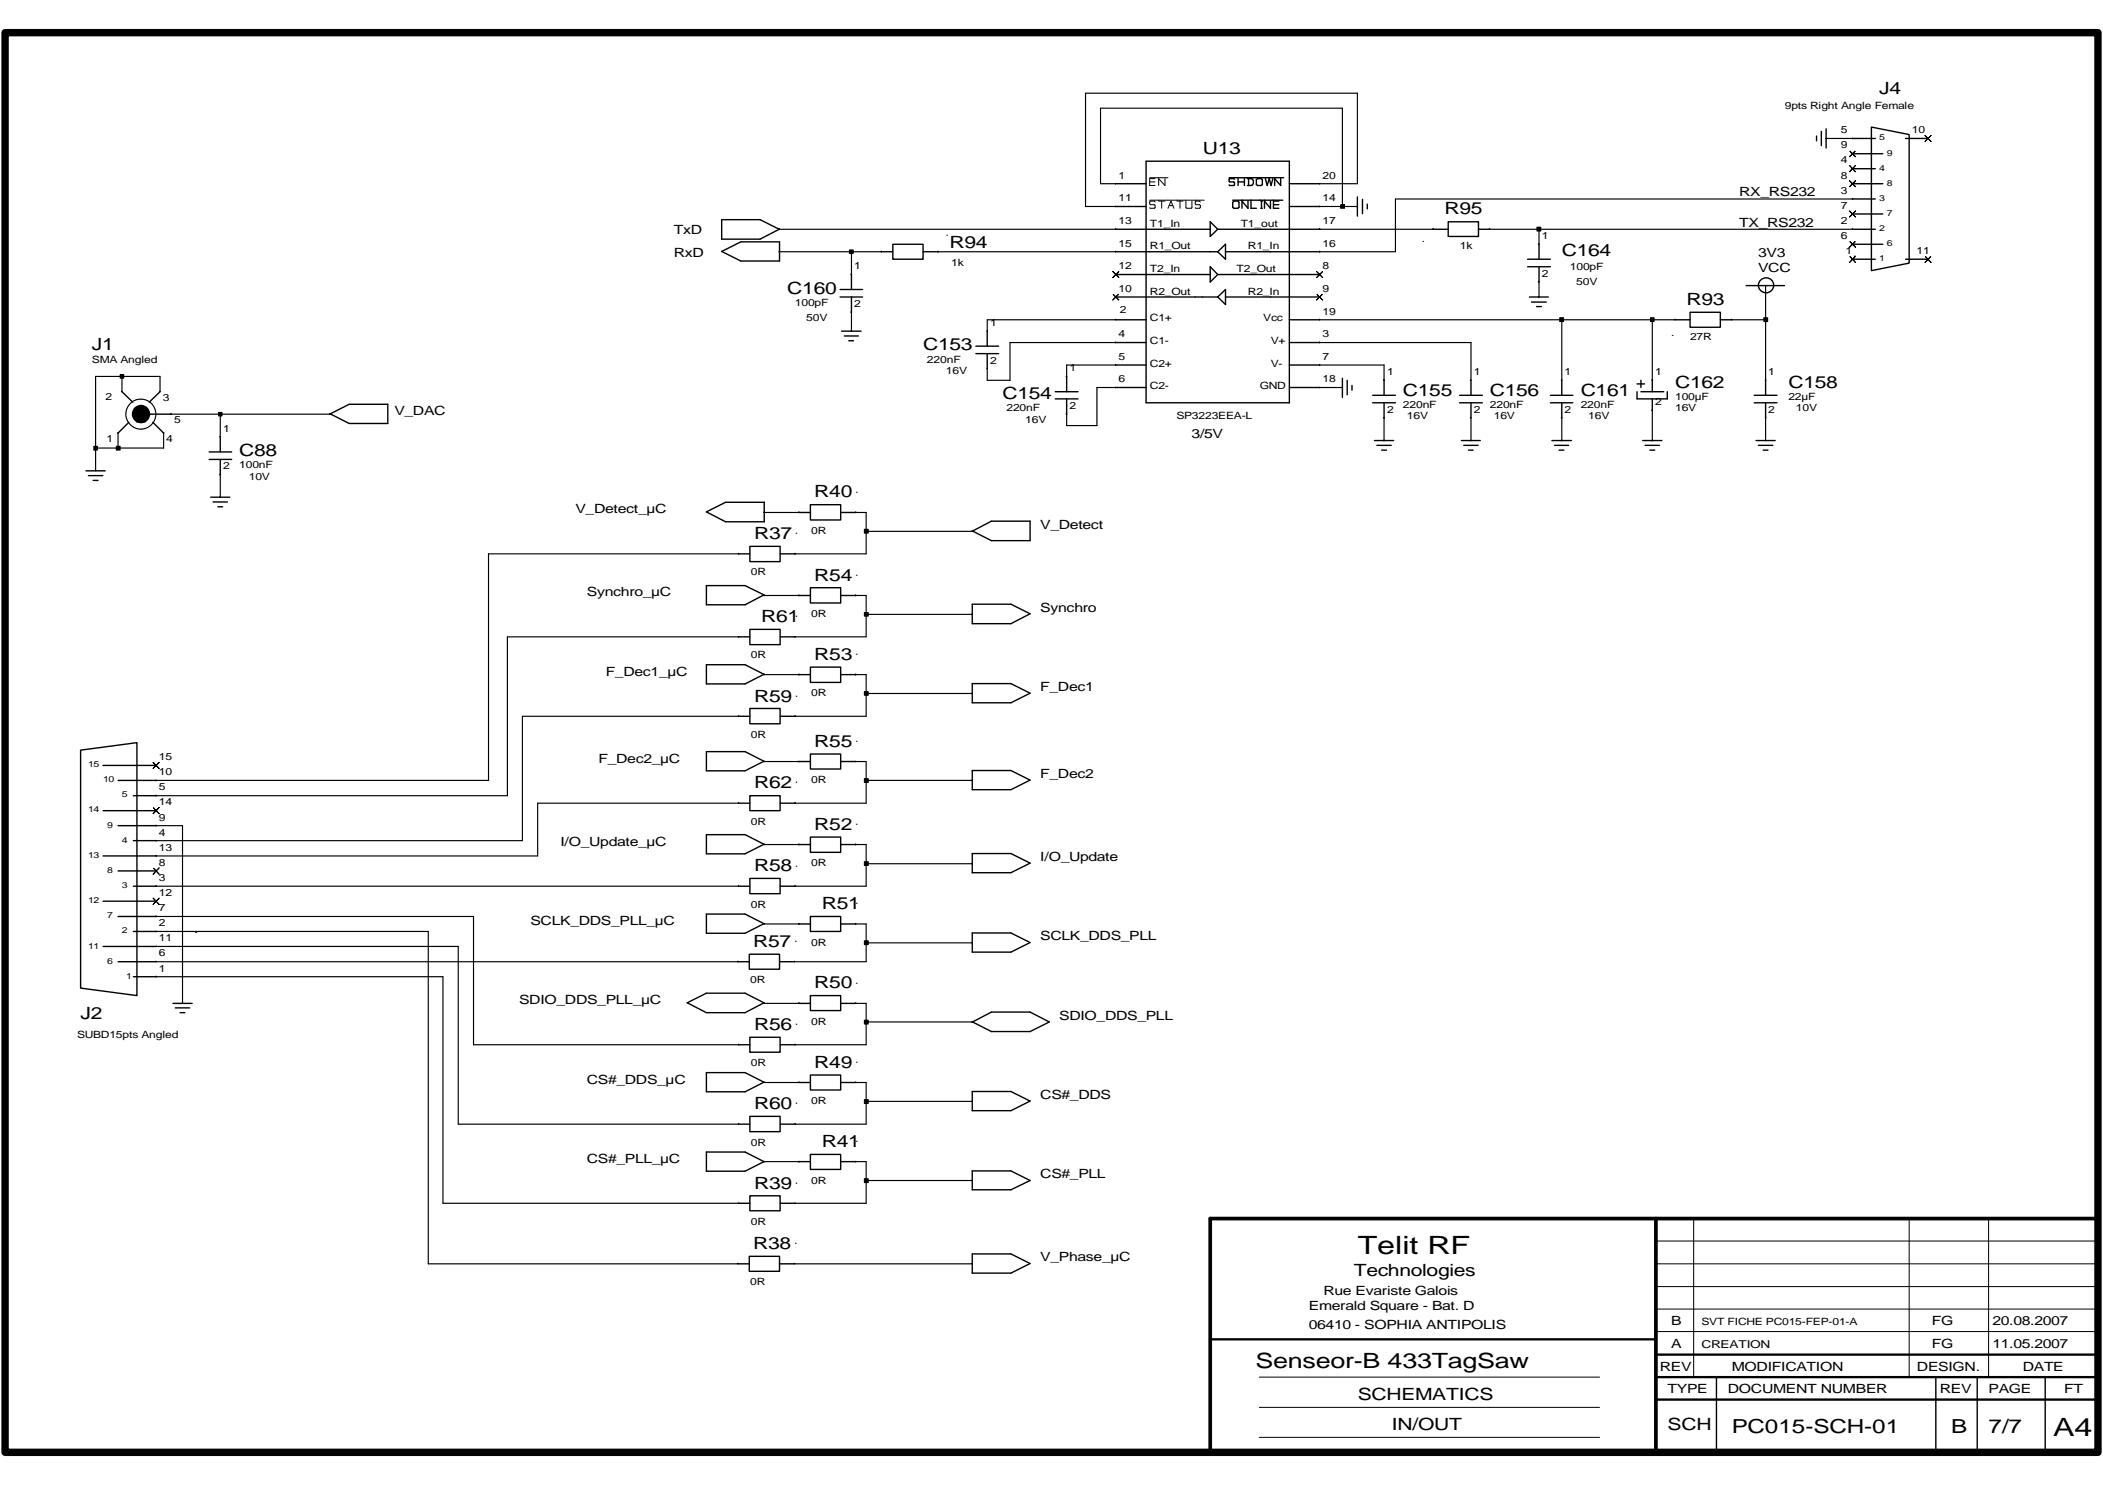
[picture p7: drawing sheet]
<svg xmlns="http://www.w3.org/2000/svg" width="297mm" height="210mm" viewBox="0 0 297 210" stroke-linecap="round" stroke-linejoin="round" font-family="sans-serif">
<g fill="none" stroke="#000" stroke-width=".16">
<path d="M257.9 19.6h3.8M110.1 32.4h47.5M110.1 35.6h14.4M120.3 35.6v3.2M132.5 35.6h25.1M157.6 26h-2.2v-10.7h34.2v13.9M186.4 26h5.3v-12.8h-38.4v16h4.3M186.4 29.2h5.3M186.4 32.4h16M210.4 32.4h51.3M217.4 32.4v2.1M217.4 39.8v2.2"/>
<path d="M261.7 28.1h-64.6v7.5h-10.7M17.2 53.2v2.1M22.6 55.3v-2.1h-9.1v13.3M24.2 58.5h22.4M31.1 58.5v3.2M120.3 44.1v2.7M157.6 54.7h-2.7v5.4h-4.2v-1.6M157.6 48.4h-14.9v5.3h-3.3v-1.6M157.6 51.6h-6.9v1.6M157.6 45.2h-18.2v1.6M186.4 54.7h3.2M186.4 51.6h9.1v2.1"/>
<path d="M186.4 48.4h21.4v5.3M186.4 45.2h50.2M195.5 59v3.2M207.8 59v3.2M220.6 45.2v8.5M220.6 59v3.2M233.4 45.2v8.5M233.4 58v4.2M244.6 45.2h4.8M249.4 40.3v13.4M249.4 59v3.2M16.7 61.2v2.1"/>
<path d="M23.1 61.2v2.1h-9.6M31.1 67.1v3.1M104.3 78.2h-35.3v32h-46.9M107.9 72.4h5M120.9 72.4h1.4v5.8h-10M122.3 75.1h15M104.3 90h-32.6v22.4h-49.6M107.9 84.1h5M107.9 95.3h5M120.9 84.1h1.4v5.9h-10M120.9 95.3h1.4v5.9h-10M122.3 98h15"/>
<path d="M122.3 86.8h15M22.1 116.6h3.7v25.1M104.3 113.5h-28.4v7.4h-53.8M104.3 101.2h-30.5v17.5h-51.7M107.9 107.6h5M107.9 119.3h5M120.9 107.6h1.4v5.9h-10M120.9 119.3h1.4v5.9h-10M122.3 110.2h15M22.1 133.7h42.6v25.1h39.6M22.1 138h40.5v32h41.7M22.1 125.2h82.2"/>
<path d="M22.1 131.6h38.4v46.9h43.7M22.1 135.8h82.1M22.1 129.5h44.8v18.1h37.4M107.9 130.5h5M120.9 130.5h1.4v5.3h-10.1M122.3 122h15M122.3 133.2h15M107.9 152.9h5M107.9 141.7h5M120.9 152.9h1.4v5.9h-10M120.9 141.7h1.4v5.9h-10M122.3 155.6h15"/>
<path d="M122.3 144.4h15M107.9 164.1h5M112.2 178.5h25.1M120.9 164.1h1.4v5.9h-10M122.3 166.8h15"/>
<circle cx="19.9" cy="58.5" r="2.11"/>
</g>
<g fill="none" stroke="#000" stroke-width=".52">
<path d="M233.9 172.1v32.5M296.3 172.1h-125.4v33"/>
<circle cx="19.9" cy="58.5" r="1.04"/>
</g>
<g fill="none" stroke="#000" stroke-width=".14">
<path d="M257.9 19.5v.1zM261.6 19.5l.1 .1zM271.9 19.1l.4 .5 .5-.5-.5 .5 .5 .4-.5-.4-.4 .4 .4-.4zM110 32.3l.1 .1zM110 35.5l.1 .1zM120 35.3h.5v.5h-.5zM120.2 38.7v.1zM124.4 35.5h.1v.1zM132.5 35.5v.1zM157.2 38.4l.4 .4 .4-.4-.4 .4 .4 .4-.4-.4-.4 .4 .4-.4zM157.5 25.9l.1 .1zM157.5 29.1l.1 .1z"/>
<path d="M157.6 32.3v.1zM157.6 35.5v.1zM162.4 25.7h.7M162.4 25.1h2.6M162.4 28.3h7.7M163.1 25.2h-.7v1h.7M163.1 28.5v-.1h-.6l-.1 .1 .1 .4h.6v.4v.1h-.6l-.1-.1M163.7 28.4h.8M164.1 28.4v1M164.5 25.2v1l-.8-1v1M165 29.4l.4-1 .4 1M165.1 29h.5"/>
<path d="M166.2 28.4h.9M166.7 28.4v1M167.5 28.4v.9l.1 .1h.7l.1-.1v-.9M169.5 28.5l-.1-.1h-.5l-.1 .1 .1 .4 .6 .1v.3l-.1 .1h-.5l-.1-.1M186 38.4l.4 .4 .4-.4-.4 .4 .4 .4-.4-.4-.4 .4 .4-.4zM186.4 29.1v.1zM186.4 35.5v.1zM186.4 32.3v.1zM186.4 25.9v.1zM189.4 28.9h.5v.5h-.5zM191.7 29.1v.1zM202.4 32.3l.1 .1z"/>
<path d="M210.4 32.3v.1zM217.1 32.1h.5v.5h-.5zM217.3 34.4l.1 .1zM217.3 39.8v.1zM261.2 36.2l.5 .4 .4-.4-.4 .4 .4 .5-.4-.5-.5 .5 .5-.5zM261.2 23.4l.5 .4 .4-.4-.4 .4 .4 .5-.4-.5-.5 .5 .5-.5zM261.2 34.1l.5 .4 .4-.4-.4 .4 .4 .4-.4-.4-.5 .4 .5-.4zM261.2 29.8l.5 .4 .4-.4-.4 .4 .4 .4-.4-.4-.5 .4 .5-.4zM261.2 25.5l.5 .5 .4-.5-.4 .5 .4 .4-.4-.4-.5 .4 .5-.4zM261.2 21.3l.5 .4 .4-.4-.4 .4 .4 .4-.4-.4-.5 .4 .5-.4zM261.6 32.3l.1 .1zM261.6 28l.1 .1z"/>
<path d="M271.9 36.2l.4 .4 .5-.4-.5 .4 .5 .5-.5-.5-.4 .5 .4-.5zM17 52.9h.5v.5h-.5zM17.1 55.3h.2zM18.8 58.1h2.2v.5h-2.2zM18.9 58.6h2v.5h-2zM19 57.6h1.7v.5h-1.7zM19.3 59.1h1.2v.5h-1.2zM22.5 55.3h.1zM24.1 58.4l.1 .1zM30.9 58.3h.5v.5h-.5zM46.6 58.4v.1zM120.2 46.7l.1 .1z"/>
<path d="M120.2 44.1h.1zM139.4 46.7l.1 .1zM139.4 52l.1 .1zM150.6 53.1l.1 .1zM150.6 58.4v.1zM157.2 41.5l.4 .5 .4-.5-.4 .5 .4 .4-.4-.4-.4 .4 .4-.4zM157.5 45.1l.1 .1zM157.5 51.5l.1 .1zM157.5 54.7l.1 .1zM157.6 48.3v.1zM186 41.5l.4 .5 .4-.5-.4 .5 .4 .4-.4-.4-.4 .4 .4-.4zM186.4 48.3v.1z"/>
<path d="M186.4 51.5v.1zM186.4 54.7v.1zM186.4 45.1v.1zM189.6 54.7v.1zM195.4 53.7h.1zM195.4 59h.1zM207.7 53.7h.1zM207.7 59h.1zM217.3 41.9l.1 .1zM220.3 44.9h.5v.5h-.5zM220.5 53.7h.1zM220.5 59h.1z"/>
<path d="M233.1 44.9h.5v.5h-.5zM233.3 53.7h.1zM233.3 58h.1zM236.5 45.1l.1 .1zM244.5 45.1h.1zM249.1 44.9h.6v.5h-.6zM249.3 40.3l.1 .1zM249.3 53.7h.1zM249.3 59h.1zM13.2 63h.6v.6h-.6zM13.5 66.4v.1zM16.4 63h.6v.6h-.6z"/>
<path d="M16.6 61.1l.1 .1zM23 61.1h.2l-.1 .1zM31 67h.2l-.1 .1zM31 70.2h.2zM31 61.6l.2 .1zM104.3 78.2v.1zM107.9 72.3h.1zM112.3 78.2v.1zM112.8 72.3h.1zM120.8 72.3l.1 .1zM122.1 74.8h.5v.5h-.5zM137.2 75h.2z"/>
<path d="M195.4 62.2h.1zM207.7 62.2l.1 .1zM220.5 62.2l.1 .1zM233.3 62.2l.1 .1zM249.3 62.2l.1 .1zM104.3 89.9v.1zM107.9 95.2v.1zM107.9 84.1v.1zM112.3 89.9v.1zM112.8 84l.1 .1-.1 .1zM112.8 95.2l.1 .1h-.1zM120.8 84.1h.1z"/>
<path d="M120.8 95.2l.1 .1zM122.1 97.7h.5v.5h-.5zM122.1 86.5h.5v.5h-.5zM137.2 97.9l.2 .1zM137.2 86.7h.2l-.1 .1zM21.6 114l.5 .5 .4-.5-.4 .5 .4 .4-.4-.4-.5 .4 .5-.4zM21.6 107.7l.5 .4 .4-.4-.4 .4 .4 .4-.4-.4-.5 .4 .5-.4zM22 118.7l.1 .1zM22 112.3l.1 .1zM22 116.6l.1 .1zM22 110.2l.1 .1zM104.3 113.4h.1"/>
<path d="M104.3 101.1v.1zM107.9 119.2l.1 .1zM107.9 107.5l.1 .1zM112.3 113.4h.1M112.3 101.1v.1zM112.8 107.5l.1 .1zM112.8 119.2l.1 .1h-.1zM120.8 107.5l.1 .1zM120.8 119.2l.1 .1zM122.1 110h.5v.5h-.5zM137.3 110.2v.1zM21.6 122.6l.5 .4 .4-.4-.4 .4 .4 .5-.4-.5-.5 .5 .5-.5z"/>
<path d="M21.6 126.9l.5 .4 .4-.4-.4 .4 .4 .5-.4-.5-.5 .5 .5-.5zM22 137.9l.1 .1zM22 131.5l.1 .1zM22 125.1l.1 .1zM22 135.8h.1zM22 129.4l.1 .1zM22 133.7h.1zM22 120.8l.1 .1zM104.2 135.8h.1zM104.3 125.1v.1zM107.9 130.5h.1l-.1 .1zM112.3 135.8h.1"/>
<path d="M112.3 125.1v.1zM112.8 130.4l.1 .1-.1 .1zM120.8 130.5l.1 .1zM122.1 121.7h.5v.6h-.5zM122.1 132.9h.5v.5h-.5zM137.2 133.1h.2zM137.2 122h.2zM25.7 141.7h.1zM104.3 158.7v.1zM104.3 147.5v.1zM107.9 141.7h.1zM107.9 152.9h.1z"/>
<path d="M112.3 158.7v.1zM112.3 147.5v.1zM112.8 141.7h.1zM112.8 152.8l.1 .1zM120.8 141.7h.1zM120.8 152.8l.1 .1zM122.1 155.3h.5v.6h-.5zM122.1 144.1h.5v.6h-.5zM137.3 144.3v.1zM137.3 155.5v.1zM104.2 178.5h.1zM104.3 169.9v.1z"/>
<path d="M107.9 164l.1 .1zM112.3 178.5h.1M112.3 169.9v.1zM112.8 164l.1 .1zM120.8 164l.1 .1zM122.1 166.5h.5v.5h-.5zM137.2 178.5h.2zM137.3 166.7v.1zM233.9 175.3h61.9M233.9 178.5h61.9M239.2 172.1v22.4M269.7 172.1v22.4"/>
<path d="M280.9 172.1v22.4M177.9 194.5h48M177.9 198.8h48M233.9 181.7h61.9M233.9 184.9h62.4M233.9 188.1h62.4M177.9 203h48"/>
</g>
<path d="M.7 4.6h295.6v200.5h-295.6z" fill="none" stroke="#000" stroke-width="1"/>
<path d="M170.9 189.2h63M233.9 194.5h62.4M233.9 191.3h62.4M233.9 197.7h62.4" fill="none" stroke="#000" stroke-width=".33"/>
<g fill="none" stroke="#000" stroke-width=".2">
<path d="M256.6 19.2v.7M257.3 18.5v2.1M257.9 18.2v2.7M261.7 19.6h3.2M264.3 17.9l5.4 1.1v18.2l-5.4 1zM269.2 19.6h3.1M101.9 31h5.5l2.7 1.4-2.7 1.4h-5.5zM101.9 35.5l2.7-1.3h5.5v2.7h-5.5zM120.3 38.8v2.1M124.5 35.6h1.6M126.1 34.5h4.3v2.1h-4.3zM130.4 35.6h2.1"/>
<path d="M157.6 32.4h13.3M157.6 35.6h14.4M157.6 38.8h13.3M157.6 26h4.3M157.6 29.2h4.3M161.9 22.8h20.2v34.1h-20.2zM170.9 31.3l1.1 1.1-1.1 1zM170.9 37.7l1.1 1.1-1.1 1zM172 32.4h14.4M172 35.6l1.1-1.1v2.1zM172 38.8h14.4M173.1 35.6h13.3"/>
<path d="M173.6 25.1h7.7M174.1 28.6l.2-.2h.5l.2 .2v.7l-.2 .1h-.5l-.2-.1zM174.1 28.3h7.1M174.4 25.3l-.2-.1h-.5l-.1 .1 .1 .4 .7 .1v.3l-.2 .1h-.5l-.1-.1M174.9 25.7h.9M174.9 25.2v1M175.8 25.2v1M176.2 25.2h.5l.2 .1 .1 .2v.4l-.1 .2-.7 .1M176.3 28.4v1l-.9-1v1M176.4 25.2v1M176.7 28.4v1h.8M177.5 25.4l.1-.2h.5l.2 .2v.7l-.2 .1h-.5l-.1-.1z"/>
<path d="M178.1 29.4h.2M178.1 28.4h.2M178.2 28.4v1M178.7 25.2l.3 1 .3-1 .2 1 .3-1M179.4 28.4v1l-.8-1v1M179.9 28.9h.7M180.6 28.4h-.7v1h.7M180.9 25.2v1l-.9-1v1M182.1 26h4.3M182.1 29.2h4.3M191.7 27.8v2.7M192.4 28.2v2"/>
<path d="M193.1 28.8v.7M202.4 32.4h2.2M204.6 31.3h4.2v2.1h-4.2zM208.8 32.4h1.6M215.8 36.6h3.2M215.8 37.7h3.2M217.4 34.5v2.1M217.4 37.7v2.1M261.7 32.4h3.2M261.7 26h4.2M261.7 34.5h4.2M261.7 21.7h4.2"/>
<path d="M261.7 23.8h3.2M261.7 28.1h3.2M261.7 30.2h4.2M261.7 36.6h3.2M269.2 36.6h3.1M17.2 55.3l1.6 1.5M18.2 59.6l-1.5 1.6M19.9 58.5h4.3M21.6 59.6l1.5 1.6M22.6 55.3l-1.5 1.5M46.6 58.5l2.7-1.4h5.5v2.7h-5.5zM118.7 42h3.1"/>
<path d="M118.7 40.9h3.1M118.9 46.8h2.7M119.2 47.5h2M119.9 48.1h.7M120.3 42v2.1M137.8 48.9h3.3M137.8 50h3.3M139.4 46.8v2.1M139.4 50v2.1M149.1 56.3h3.2M149.1 55.3h3.2M150.7 53.2v2.1"/>
<path d="M150.7 56.3v2.2M157.6 42h14.4M157.6 48.4h4.3M157.6 51.6h4.3M157.6 54.7h4.3M157.6 45.2h4.3M172 42l1.1-1.1v2.1zM173.1 42h13.3M182.1 48.4h4.3M182.1 51.6h4.3M182.1 54.7h4.3M182.1 45.2h4.3"/>
<path d="M189.6 53.4v2.7M190.3 53.7v2.1M191 54.4v.7M193.9 56.9h3.2M193.9 55.8h3.2M195.5 53.7v2.1M195.5 56.9v2.1M206.2 56.9h3.2M206.2 55.8h3.2M207.8 53.7v2.1M207.8 56.9v2.1M216 42h2.7"/>
<path d="M216.3 42.7h2.1M217 43.3h.7M219 56.9h3.2M219 55.8h3.2M220.6 53.7v2.1M220.6 56.9v2.1M231.2 55.3v1h4.3v-1M231.2 54.2h1.1M231.8 55.3h3.2M231.8 53.7v1M233.4 53.7v1.6M233.4 56.3v1.7"/>
<path d="M236.6 45.2h2.1M238.7 44.1h4.3v2.1h-4.3zM243 45.2h1.6M246.6 40.3h5.4M247.8 56.9h3.2M247.8 55.8h3.2M249.4 53.7v2.1M249.4 56.9v2.1M12.1 66.5h2.8M12.5 67.2h2M13.2 67.9h.6M29.5 63.8h3.2"/>
<path d="M29.5 64.9h3.2M29.8 70.2h2.7M30.1 70.9h2M30.8 71.6h.7M31.1 61.7v2.1M31.1 64.9v2.2M99.8 72.3l2.7-1.3h5.4v2.7h-5.4zM104.3 78.2h1.6M105.9 77.2h4.3v2.1h-4.3zM110.2 78.2h2.1M112.9 72.4h1.6M114.5 71.3h4.2v2.1h-4.2z"/>
<path d="M118.7 72.4h2.2M137.4 75l2.6-1.4h5.5v2.8h-5.5zM194.1 62.2h2.7M194.5 62.9h2M195.2 63.6h.6M206.4 62.2h2.7M206.8 62.9h2M207.4 63.6h.7M219.2 62.2h2.8M219.6 62.9h2M220.2 63.6h.7M232 62.2h2.7"/>
<path d="M232.4 62.9h2M233 63.6h.7M248 62.2h2.7M248.4 62.9h2M249 63.6h.7M99.8 82.7h5.4l2.7 1.3-2.7 1.4h-5.4zM99.8 93.9h5.4l2.7 1.3-2.7 1.4h-5.4zM104.3 90h1.6M105.9 88.9h4.3v2.2h-4.3zM110.2 90h2.1M112.9 84.1h1.6M112.9 95.3h1.6"/>
<path d="M114.5 83h4.2v2.2h-4.2zM114.5 94.2h4.2v2.2h-4.2zM118.7 84.1h2.2M118.7 95.3h2.2M137.3 85.3h5.5l2.7 1.4-2.7 1.4h-5.5zM137.3 96.6h5.5l2.7 1.3-2.7 1.4h-5.5zM11.4 106l7.9-1.1v35.7l-7.9-1zM14.6 114.5h7.5M14.6 108.1h7.5M16.7 116.6h5.4M16.7 110.2h5.4M18.8 118.7h3.3"/>
<path d="M18.8 112.4h3.3M99.8 106.2h5.4l2.7 1.3-2.7 1.4h-5.4zM99.8 117.9h5.4l2.7 1.4-2.7 1.3h-5.4zM104.3 113.5h1.6M104.3 101.2h1.6M105.9 112.4h4.3v2.1h-4.3zM105.9 100.1h4.3v2.1h-4.3zM110.2 113.5h2.1M110.2 101.2h2.1M112.9 107.6h1.6M112.9 119.3h1.6M114.5 106.5h4.2v2.1h-4.2z"/>
<path d="M114.5 118.2h4.2v2.2h-4.2zM118.7 107.6h2.2M118.7 119.3h2.2M137.3 108.8h5.5l2.7 1.4-2.7 1.3h-5.5zM14.6 133.7h7.5M14.6 120.9h7.5M14.6 127.3h7.5M16.7 135.8h5.4M16.7 123h5.4M16.7 129.5h5.4M18.8 125.2h3.3M18.8 138h3.3"/>
<path d="M18.8 131.6h3.3M99.8 129.1h5.4l2.7 1.4-2.7 1.3h-5.4zM104.2 135.8h1.6M104.3 125.2h1.6M105.8 134.8h4.3v2.1h-4.3zM105.9 124.1h4.3v2.1h-4.3zM110.1 135.8h2.1M110.2 125.2h2.1M112.9 130.5h1.6M114.5 129.5h4.2v2.1h-4.2zM118.7 130.5h2.2M137.3 120.6h5.5l2.7 1.3-2.7 1.4h-5.5z"/>
<path d="M137.3 131.8h5.5l2.7 1.3-2.7 1.4h-5.5zM24.4 141.7h2.7M24.8 142.4h2M25.4 143h.7M97.1 141.6l2.7-1.3h5.4l2.7 1.3-2.7 1.4h-5.4zM99.8 151.5h5.4l2.7 1.4-2.7 1.3h-5.4zM104.3 158.8h1.6M104.3 147.6h1.6M105.9 157.7h4.3v2.2h-4.3zM105.9 146.5h4.3v2.1h-4.3zM110.2 158.8h2.1M110.2 147.6h2.1"/>
<path d="M112.9 141.7h1.6M112.9 152.9h1.6M114.5 140.6h4.2v2.1h-4.2zM114.5 151.8h4.2v2.2h-4.2zM118.7 141.7h2.2M118.7 152.9h2.2M137.3 154.2h5.5l2.7 1.3-2.7 1.4h-5.5zM137.4 144.4l2.6-1.4h5.5l2.7 1.4-2.7 1.3h-5.5zM99.8 162.7h5.4l2.7 1.4-2.7 1.3h-5.4zM104.2 178.5h1.6M104.3 170h1.6M105.8 177.5h4.3v2.1h-4.3z"/>
<path d="M105.9 168.9h4.3v2.1h-4.3zM110.1 178.5h2.1M110.2 170h2.1M112.9 164.1h1.6M114.5 163.1h4.2v2.1h-4.2zM118.7 164.1h2.2M137.3 177.1h5.5l2.7 1.4-2.7 1.3h-5.5zM137.3 165.4h5.5l2.7 1.4-2.7 1.3h-5.5zM242.4 194.5v10.6M273.4 194.5v10.6M279.3 194.5v10.6M288.9 194.5v10.6"/>
<circle cx="249.4" cy="40.3" r="1.07"/>
</g>
<g fill="#000">
<path d="M257.9 19.5v.1z" fill-rule="evenodd"/>
<path d="M261.6 19.5l.1 .1z" fill-rule="evenodd"/>
<path d="M110 32.3l.1 .1z" fill-rule="evenodd"/>
<path d="M110 35.5l.1 .1z" fill-rule="evenodd"/>
<path d="M120 35.3h.5v.5h-.5z" fill-rule="evenodd"/>
<path d="M120.2 38.7v.1z" fill-rule="evenodd"/>
<path d="M124.4 35.5h.1v.1z" fill-rule="evenodd"/>
<path d="M132.5 35.5v.1z" fill-rule="evenodd"/>
<path d="M157.5 25.9l.1 .1z" fill-rule="evenodd"/>
<path d="M157.5 29.1l.1 .1z" fill-rule="evenodd"/>
<path d="M157.6 32.3v.1z" fill-rule="evenodd"/>
<path d="M157.6 35.5v.1z" fill-rule="evenodd"/>
<path d="M186.4 29.1v.1z" fill-rule="evenodd"/>
<path d="M186.4 35.5v.1z" fill-rule="evenodd"/>
<path d="M186.4 32.3v.1z" fill-rule="evenodd"/>
<path d="M186.4 25.9v.1z" fill-rule="evenodd"/>
<path d="M189.4 28.9h.5v.5h-.5z" fill-rule="evenodd"/>
<path d="M191.7 29.1v.1z" fill-rule="evenodd"/>
<path d="M202.4 32.3l.1 .1z" fill-rule="evenodd"/>
<path d="M210.4 32.3v.1z" fill-rule="evenodd"/>
<path d="M217.1 32.1h.5v.5h-.5z" fill-rule="evenodd"/>
<path d="M217.3 34.4l.1 .1z" fill-rule="evenodd"/>
<path d="M217.3 39.8v.1z" fill-rule="evenodd"/>
<path d="M261.6 32.3l.1 .1z" fill-rule="evenodd"/>
<path d="M261.6 28l.1 .1z" fill-rule="evenodd"/>
<path d="M17 52.9h.5v.5h-.5z" fill-rule="evenodd"/>
<path d="M17.1 55.3h.2z" fill-rule="evenodd"/>
<path d="M18.8 58.1h2.2v.5h-2.2z" fill-rule="evenodd"/>
<path d="M18.9 58.6h2v.5h-2z" fill-rule="evenodd"/>
<path d="M19 57.6h1.7v.5h-1.7z" fill-rule="evenodd"/>
<path d="M19.3 59.1h1.2v.5h-1.2z" fill-rule="evenodd"/>
<path d="M22.5 55.3h.1z" fill-rule="evenodd"/>
<path d="M24.1 58.4l.1 .1z" fill-rule="evenodd"/>
<path d="M30.9 58.3h.5v.5h-.5z" fill-rule="evenodd"/>
<path d="M46.6 58.4v.1z" fill-rule="evenodd"/>
<path d="M120.2 46.7l.1 .1z" fill-rule="evenodd"/>
<path d="M120.2 44.1h.1z" fill-rule="evenodd"/>
<path d="M139.4 46.7l.1 .1z" fill-rule="evenodd"/>
<path d="M139.4 52l.1 .1z" fill-rule="evenodd"/>
<path d="M150.6 53.1l.1 .1z" fill-rule="evenodd"/>
<path d="M150.6 58.4v.1z" fill-rule="evenodd"/>
<path d="M157.5 45.1l.1 .1z" fill-rule="evenodd"/>
<path d="M157.6 48.3v.1z" fill-rule="evenodd"/>
<path d="M157.5 51.5l.1 .1z" fill-rule="evenodd"/>
<path d="M157.5 54.7l.1 .1z" fill-rule="evenodd"/>
<path d="M186.4 48.3v.1z" fill-rule="evenodd"/>
<path d="M186.4 51.5v.1z" fill-rule="evenodd"/>
<path d="M186.4 54.7v.1z" fill-rule="evenodd"/>
<path d="M186.4 45.1v.1z" fill-rule="evenodd"/>
<path d="M189.6 54.7v.1z" fill-rule="evenodd"/>
<path d="M195.4 53.7h.1z" fill-rule="evenodd"/>
<path d="M195.4 59h.1z" fill-rule="evenodd"/>
<path d="M207.7 53.7h.1z" fill-rule="evenodd"/>
<path d="M207.7 59h.1z" fill-rule="evenodd"/>
<path d="M217.3 41.9l.1 .1z" fill-rule="evenodd"/>
<path d="M220.3 44.9h.5v.5h-.5z" fill-rule="evenodd"/>
<path d="M220.5 53.7h.1z" fill-rule="evenodd"/>
<path d="M220.5 59h.1z" fill-rule="evenodd"/>
<path d="M233.1 44.9h.5v.5h-.5z" fill-rule="evenodd"/>
<path d="M233.3 53.7h.1z" fill-rule="evenodd"/>
<path d="M233.3 58h.1z" fill-rule="evenodd"/>
<path d="M236.5 45.1l.1 .1z" fill-rule="evenodd"/>
<path d="M244.5 45.1h.1z" fill-rule="evenodd"/>
<path d="M249.1 44.9h.6v.5h-.6z" fill-rule="evenodd"/>
<path d="M249.3 40.3l.1 .1z" fill-rule="evenodd"/>
<path d="M249.3 53.7h.1z" fill-rule="evenodd"/>
<path d="M249.3 59h.1z" fill-rule="evenodd"/>
<path d="M13.2 63h.6v.6h-.6z" fill-rule="evenodd"/>
<path d="M13.5 66.4v.1z" fill-rule="evenodd"/>
<path d="M16.4 63h.6v.6h-.6z" fill-rule="evenodd"/>
<path d="M16.6 61.1l.1 .1z" fill-rule="evenodd"/>
<path d="M23 61.1h.2l-.1 .1z" fill-rule="evenodd"/>
<path d="M31 70.2h.2z" fill-rule="evenodd"/>
<path d="M31 61.6l.2 .1z" fill-rule="evenodd"/>
<path d="M31 67h.2l-.1 .1z" fill-rule="evenodd"/>
<path d="M104.3 78.2v.1z" fill-rule="evenodd"/>
<path d="M107.9 72.3h.1z" fill-rule="evenodd"/>
<path d="M112.3 78.2v.1z" fill-rule="evenodd"/>
<path d="M112.8 72.3h.1z" fill-rule="evenodd"/>
<path d="M120.8 72.3l.1 .1z" fill-rule="evenodd"/>
<path d="M122.1 74.8h.5v.5h-.5z" fill-rule="evenodd"/>
<path d="M137.2 75h.2z" fill-rule="evenodd"/>
<path d="M195.4 62.2h.1z" fill-rule="evenodd"/>
<path d="M207.7 62.2l.1 .1z" fill-rule="evenodd"/>
<path d="M220.5 62.2l.1 .1z" fill-rule="evenodd"/>
<path d="M233.3 62.2l.1 .1z" fill-rule="evenodd"/>
<path d="M249.3 62.2l.1 .1z" fill-rule="evenodd"/>
<path d="M104.3 89.9v.1z" fill-rule="evenodd"/>
<path d="M107.9 95.2v.1z" fill-rule="evenodd"/>
<path d="M107.9 84.1v.1z" fill-rule="evenodd"/>
<path d="M112.3 89.9v.1z" fill-rule="evenodd"/>
<path d="M112.8 84l.1 .1-.1 .1z" fill-rule="evenodd"/>
<path d="M112.8 95.2l.1 .1h-.1z" fill-rule="evenodd"/>
<path d="M120.8 84.1h.1z" fill-rule="evenodd"/>
<path d="M120.8 95.2l.1 .1z" fill-rule="evenodd"/>
<path d="M122.1 97.7h.5v.5h-.5z" fill-rule="evenodd"/>
<path d="M122.1 86.5h.5v.5h-.5z" fill-rule="evenodd"/>
<path d="M137.2 97.9l.2 .1z" fill-rule="evenodd"/>
<path d="M137.2 86.7h.2l-.1 .1z" fill-rule="evenodd"/>
<path d="M22 118.7l.1 .1z" fill-rule="evenodd"/>
<path d="M22 112.3l.1 .1z" fill-rule="evenodd"/>
<path d="M22 116.6l.1 .1z" fill-rule="evenodd"/>
<path d="M22 110.2l.1 .1z" fill-rule="evenodd"/>
<path d="M104.3 101.1v.1z" fill-rule="evenodd"/>
<path d="M107.9 119.2l.1 .1z" fill-rule="evenodd"/>
<path d="M107.9 107.5l.1 .1z" fill-rule="evenodd"/>
<path d="M112.3 101.1v.1z" fill-rule="evenodd"/>
<path d="M112.8 107.5l.1 .1z" fill-rule="evenodd"/>
<path d="M112.8 119.2l.1 .1h-.1z" fill-rule="evenodd"/>
<path d="M120.8 107.5l.1 .1z" fill-rule="evenodd"/>
<path d="M120.8 119.2l.1 .1z" fill-rule="evenodd"/>
<path d="M122.1 110h.5v.5h-.5z" fill-rule="evenodd"/>
<path d="M137.3 110.2v.1z" fill-rule="evenodd"/>
<path d="M22 137.9l.1 .1z" fill-rule="evenodd"/>
<path d="M22 131.5l.1 .1z" fill-rule="evenodd"/>
<path d="M22 125.1l.1 .1z" fill-rule="evenodd"/>
<path d="M22 135.8h.1z" fill-rule="evenodd"/>
<path d="M22 129.4l.1 .1z" fill-rule="evenodd"/>
<path d="M22 133.7h.1z" fill-rule="evenodd"/>
<path d="M22 120.8l.1 .1z" fill-rule="evenodd"/>
<path d="M104.2 135.8h.1z" fill-rule="evenodd"/>
<path d="M104.3 125.1v.1z" fill-rule="evenodd"/>
<path d="M107.9 130.5h.1l-.1 .1z" fill-rule="evenodd"/>
<path d="M112.3 125.1v.1z" fill-rule="evenodd"/>
<path d="M112.8 130.4l.1 .1-.1 .1z" fill-rule="evenodd"/>
<path d="M120.8 130.5l.1 .1z" fill-rule="evenodd"/>
<path d="M122.1 121.7h.5v.6h-.5z" fill-rule="evenodd"/>
<path d="M122.1 132.9h.5v.5h-.5z" fill-rule="evenodd"/>
<path d="M137.2 133.1h.2z" fill-rule="evenodd"/>
<path d="M137.2 122h.2z" fill-rule="evenodd"/>
<path d="M25.7 141.7h.1z" fill-rule="evenodd"/>
<path d="M104.3 158.7v.1z" fill-rule="evenodd"/>
<path d="M104.3 147.5v.1z" fill-rule="evenodd"/>
<path d="M107.9 141.7h.1z" fill-rule="evenodd"/>
<path d="M107.9 152.9h.1z" fill-rule="evenodd"/>
<path d="M112.3 158.7v.1z" fill-rule="evenodd"/>
<path d="M112.3 147.5v.1z" fill-rule="evenodd"/>
<path d="M112.8 141.7h.1z" fill-rule="evenodd"/>
<path d="M112.8 152.8l.1 .1z" fill-rule="evenodd"/>
<path d="M120.8 141.7h.1z" fill-rule="evenodd"/>
<path d="M120.8 152.8l.1 .1z" fill-rule="evenodd"/>
<path d="M122.1 155.3h.5v.6h-.5z" fill-rule="evenodd"/>
<path d="M122.1 144.1h.5v.6h-.5z" fill-rule="evenodd"/>
<path d="M137.3 144.3v.1z" fill-rule="evenodd"/>
<path d="M137.3 155.5v.1z" fill-rule="evenodd"/>
<path d="M104.2 178.5h.1z" fill-rule="evenodd"/>
<path d="M104.3 169.9v.1z" fill-rule="evenodd"/>
<path d="M107.9 164l.1 .1z" fill-rule="evenodd"/>
<path d="M112.3 169.9v.1z" fill-rule="evenodd"/>
<path d="M112.8 164l.1 .1z" fill-rule="evenodd"/>
<path d="M120.8 164l.1 .1z" fill-rule="evenodd"/>
<path d="M122.1 166.5h.5v.5h-.5z" fill-rule="evenodd"/>
<path d="M137.2 178.5h.2z" fill-rule="evenodd"/>
<path d="M137.3 166.7v.1z" fill-rule="evenodd"/>
</g>
<g font-size="3.6">
<text x="191.8" y="177.2">Telit RF</text>
<text x="290" y="202.8">A4</text>
</g>
<text font-size="3" x="177.3" y="193.3">Senseor-B 433TagSaw</text>
<g font-size="2.7">
<text x="244.6" y="202.4">PC015-SCH-01</text>
<text x="275.6" y="202.4">B</text>
<text x="280.9" y="202.4">7/7</text>
</g>
<g font-size="2.4">
<text x="265.4" y="13.2">J4</text>
<text x="169.9" y="21.8">U13</text>
<text x="134.1" y="35.1">R94</text>
<text x="204" y="30.3">R95</text>
<text x="111.2" y="41.5">C160</text>
<text x="220.6" y="36.2">C164</text>
<text x="238.2" y="43.1">R93</text>
<text x="13" y="49.5">J1</text>
<text x="130.4" y="49.5">C153</text>
<text x="21" y="59" transform="rotate(180 21 59)">.</text>
<text x="141.6" y="56.4">C154</text>
<text x="198.2" y="55.9">C155</text>
<text x="210.4" y="55.9">C156</text>
<text x="223.3" y="55.9">C161</text>
<text x="236.6" y="54.8">C162</text>
<text x="252.6" y="54.8">C158</text>
<text x="33.8" y="64.4">C88</text>
<text x="115" y="70.3">R40</text>
<text x="106.5" y="76.1">R37</text>
<text x="115" y="82">R54</text>
<text x="107.5" y="87.9">R61</text>
<text x="115" y="93.2">R53</text>
<text x="106.5" y="99.1">R59</text>
<text x="115" y="105.5">R55</text>
<text x="106.5" y="111.3">R62</text>
<text x="115" y="117.2">R52</text>
<text x="106.5" y="123.1">R58</text>
<text x="116.1" y="128.4">R51</text>
<text x="106.4" y="133.8">R57</text>
<text x="11.4" y="143.9">J2</text>
<text x="115" y="139.6">R50</text>
<text x="106.5" y="145.5">R56</text>
<text x="115" y="150.8">R49</text>
<text x="106.5" y="156.7">R60</text>
<text x="106.5" y="167.9">R39</text>
<text x="116.1" y="162">R41</text>
<text x="106.4" y="176.4">R38</text>
<text x="191.2" y="180.2">Technologies</text>
<text x="191.8" y="197.7">SCHEMATICS</text>
<text x="196.6" y="202">IN/OUT</text>
<text x="235.5" y="202">SCH</text>
</g>
<g font-size="1.8">
<text x="245.7" y="27.7">RX_RS232</text>
<text x="95.2" y="33.1">TxD</text>
<text x="245.7" y="32">TX_RS232</text>
<text x="95.2" y="36.3">RxD</text>
<text x="248.3" y="36.3">3V3</text>
<text x="248.3" y="38.4">VCC</text>
<text x="261.7" y="36.3">.</text>
<text x="55.7" y="58.6">V_DAC</text>
<text x="168.3" y="61.9">3/5V</text>
<text x="81.3" y="72.5">V_Detect_µC</text>
<text x="146.9" y="74.7">V_Detect</text>
<text x="82.9" y="84.2">Synchro_µC</text>
<text x="146.9" y="86.4">Synchro</text>
<text x="85.6" y="95.5">F_Dec1_µC</text>
<text x="146.9" y="97.6">F_Dec1</text>
<text x="84.5" y="107.7">F_Dec2_µC</text>
<text x="146.9" y="109.9">F_Dec2</text>
<text x="79.2" y="119.5">I/O_Update_µC</text>
<text x="146.9" y="121.6">I/O_Update</text>
<text x="27.4" y="131.7">.</text>
<text x="74.9" y="130.6">SCLK_DDS_PLL_µC</text>
<text x="146.9" y="132.8">SCLK_DDS_PLL</text>
<text x="73.3" y="141.9">SDIO_DDS_PLL_µC</text>
<text x="149.6" y="144">SDIO_DDS_PLL</text>
<text x="82.9" y="153.1">CS#_DDS_µC</text>
<text x="146.9" y="155.2">CS#_DDS</text>
<text x="82.9" y="164.3">CS#_PLL_µC</text>
<text x="146.9" y="166.4">CS#_PLL</text>
<text x="146.9" y="178.1">V_Phase_µC</text>
<text x="184.9" y="185.1">Emerald Square - Bat. D</text>
<text x="186.9" y="182.9">Rue Evariste Galois</text>
<text x="184.9" y="187.7">06410 - SOPHIA ANTIPOLIS</text>
<text x="236" y="187.2">B</text>
<text x="236" y="190.4">A</text>
<text x="272.9" y="190.4">FG</text>
<text x="272.9" y="187.2">FG</text>
<text x="281.4" y="190.4">11.05.2007</text>
<text x="281.4" y="187.2">20.08.2007</text>
<text x="234.4" y="193.6">REV</text>
<text x="235.5" y="196.8">TYPE</text>
<text x="244" y="196.8">DOCUMENT NUMBER</text>
<text x="244.6" y="193.6">MODIFICATION</text>
<text x="270.8" y="193.6">DESIGN.</text>
<text x="274" y="196.8">REV</text>
<text x="280.9" y="196.8">PAGE</text>
<text x="285.7" y="193.6">DATE</text>
<text x="291.5" y="196.8">FT</text>
</g>
<text font-size="1.5" x="240.3" y="190.4">CREATION</text>
<g font-size="1.4">
<text x="252.1" y="15.5">9pts Right Angle Female</text>
<text x="260" y="23.1">4</text>
<text x="260" y="18.8">5</text>
<text x="260" y="21">9</text>
<text x="270" y="18.8">10</text>
<text x="158" y="25.2">1</text>
<text x="158" y="28.4">11</text>
<text x="186.8" y="28.4">14</text>
<text x="186.8" y="25.2">20</text>
<text x="260" y="27.3">3</text>
<text x="260" y="29.5">7</text>
<text x="260" y="25.2">8</text>
<text x="133.9" y="33.4" transform="rotate(-90 133.9 33.4)">.</text>
<text x="158" y="31.6">13</text>
<text x="158" y="34.8">15</text>
<text x="162.4" y="35.2">R1_Out</text>
<text x="162.4" y="32">T1_In</text>
<text x="175.3" y="32">T1_out</text>
<text x="176.3" y="35.2">R1_In</text>
<text x="186.8" y="34.8">16</text>
<text x="186.8" y="31.6">17</text>
<text x="200.8" y="34.1">.</text>
<text x="206.2" y="35.2">1k</text>
<text x="217.8" y="33.8">1</text>
<text x="260" y="31.6">2</text>
<text x="260" y="33.8">6</text>
<text x="260.7" y="35.9">1</text>
<text x="270.7" y="35.9">11</text>
<text x="120.6" y="38.1">1</text>
<text x="134.4" y="37.5">1k</text>
<text x="158" y="41.2">10</text>
<text x="158" y="38.1">12</text>
<text x="162.4" y="41.6">R2_Out</text>
<text x="162.4" y="38.4">T2_In</text>
<text x="174.7" y="38.4">T2_Out</text>
<text x="176.3" y="41.6">R2_In</text>
<text x="186.8" y="38.1">8</text>
<text x="186.8" y="41.2">9</text>
<text x="217.8" y="39.1">2</text>
<text x="221.7" y="38.1">100pF</text>
<text x="222.6" y="40.2">50V</text>
<text x="112.3" y="43.2">100pF</text>
<text x="113.9" y="45.3">50V</text>
<text x="120.6" y="43.4">2</text>
<text x="139.9" y="46.1">1</text>
<text x="158" y="47.7">4</text>
<text x="158.2" y="44.3">2</text>
<text x="162.4" y="45.3">C1+</text>
<text x="178.4" y="45.3">Vcc</text>
<text x="186.8" y="47.7">3</text>
<text x="186.8" y="44.4">19</text>
<text x="236" y="47.5">.</text>
<text x="13" y="51.2">SMA Angled</text>
<text x="130.9" y="51.2">220nF</text>
<text x="133.6" y="52.8">16V</text>
<text x="139.9" y="51.4">2</text>
<text x="151" y="52.5">1</text>
<text x="158" y="50.8">5</text>
<text x="162.4" y="48.6">C1-</text>
<text x="162.4" y="51.8">C2+</text>
<text x="179.5" y="48.6">V+</text>
<text x="179.5" y="51.8">V-</text>
<text x="186.8" y="50.8">7</text>
<text x="195.9" y="53">1</text>
<text x="208.1" y="53">1</text>
<text x="221" y="53">1</text>
<text x="233.8" y="53">1</text>
<text x="238.7" y="48">27R</text>
<text x="249.8" y="53">1</text>
<text x="14.9" y="56.6">2</text>
<text x="23" y="56.6">3</text>
<text x="24.6" y="59.8">5</text>
<text x="142.2" y="58.1">220nF</text>
<text x="144.8" y="59.7">16V</text>
<text x="151" y="57.8">2</text>
<text x="158" y="54">6</text>
<text x="162.4" y="54.9">C2-</text>
<text x="166.2" y="59.2">SP3223EEA-L</text>
<text x="177.9" y="54.9">GND</text>
<text x="186.8" y="54">18</text>
<text x="195.9" y="58.3">2</text>
<text x="198.2" y="57.6">220nF</text>
<text x="198.7" y="59.2">16V</text>
<text x="208.1" y="58.3">2</text>
<text x="210.4" y="57.6">220nF</text>
<text x="211" y="59.2">16V</text>
<text x="221" y="58.3">2</text>
<text x="223.3" y="57.6">220nF</text>
<text x="224.3" y="59.2">16V</text>
<text x="233.8" y="57.2">2</text>
<text x="236.6" y="58.1">16V</text>
<text x="236.6" y="56.6">100µF</text>
<text x="249.8" y="58.3">2</text>
<text x="252.6" y="56.6">22µF</text>
<text x="253.7" y="58.1">10V</text>
<text x="15" y="62.4">1</text>
<text x="23.5" y="62.5">4</text>
<text x="31.5" y="61">1</text>
<text x="31.5" y="66.3">2</text>
<text x="33.8" y="66.2">100nF</text>
<text x="35.1" y="67.7">10V</text>
<text x="121.1" y="69.7" transform="rotate(-90 121.1 69.7)">.</text>
<text x="112.6" y="75.6" transform="rotate(-90 112.6 75.6)">.</text>
<text x="114.6" y="75.4">0R</text>
<text x="106" y="81.3">0R</text>
<text x="121.1" y="81.5" transform="rotate(-90 121.1 81.5)">.</text>
<text x="112.6" y="87.3" transform="rotate(-90 112.6 87.3)">.</text>
<text x="114.6" y="87.2">0R</text>
<text x="106" y="93">0R</text>
<text x="121.1" y="92.7" transform="rotate(-90 121.1 92.7)">.</text>
<text x="112.6" y="98.6" transform="rotate(-90 112.6 98.6)">.</text>
<text x="114.6" y="98.4">0R</text>
<text x="22.4" y="107.4">15</text>
<text x="106" y="104.2">0R</text>
<text x="121.1" y="104.9" transform="rotate(-90 121.1 104.9)">.</text>
<text x="22.4" y="111.6">5</text>
<text x="22.4" y="109.5">10</text>
<text x="22.4" y="113.7">14</text>
<text x="112.6" y="110.8" transform="rotate(-90 112.6 110.8)">.</text>
<text x="114.6" y="110.7">0R</text>
<text x="22.4" y="118">4</text>
<text x="22.4" y="115.9">9</text>
<text x="106" y="116.5">0R</text>
<text x="121.1" y="116.7" transform="rotate(-90 121.1 116.7)">.</text>
<text x="22.4" y="124.5">3</text>
<text x="22.4" y="122.3">8</text>
<text x="22.4" y="120.2">13</text>
<text x="112.6" y="122.6" transform="rotate(-90 112.6 122.6)">.</text>
<text x="114.6" y="122.4">0R</text>
<text x="22.4" y="130.9">2</text>
<text x="22.4" y="128.7">7</text>
<text x="22.4" y="126.6">12</text>
<text x="106" y="128.2">0R</text>
<text x="121.1" y="127.8" transform="rotate(-90 121.1 127.8)">.</text>
<text x="22.4" y="137.2">1</text>
<text x="22.4" y="135.1">6</text>
<text x="22.4" y="133">11</text>
<text x="112.5" y="133.2" transform="rotate(-90 112.5 133.2)">.</text>
<text x="114.6" y="133.6">0R</text>
<text x="106" y="138.9">0R</text>
<text x="121.1" y="139.1" transform="rotate(-90 121.1 139.1)">.</text>
<text x="10.9" y="146.7">SUBD15pts Angled</text>
<text x="112.6" y="144.9" transform="rotate(-90 112.6 144.9)">.</text>
<text x="114.6" y="144.8">0R</text>
<text x="106" y="150.6">0R</text>
<text x="114.6" y="156">0R</text>
<text x="121.1" y="150.2" transform="rotate(-90 121.1 150.2)">.</text>
<text x="106" y="161.8">0R</text>
<text x="112.6" y="156.1" transform="rotate(-90 112.6 156.1)">.</text>
<text x="121.1" y="161.5" transform="rotate(-90 121.1 161.5)">.</text>
<text x="112.6" y="167.3" transform="rotate(-90 112.6 167.3)">.</text>
<text x="114.6" y="167.2">0R</text>
<text x="106" y="173.1">0R</text>
<text x="112.5" y="175.9" transform="rotate(-90 112.5 175.9)">.</text>
<text x="106" y="181.6">0R</text>
<text x="240.3" y="187.2">SVT FICHE PC015-FEP-01-A</text>
</g>
<g font-size="1.2">
<text x="265.4" y="19.8">5</text>
<text x="266.5" y="22">9</text>
<text x="265.4" y="24.1">4</text>
<text x="265.4" y="28.4">3</text>
<text x="266.5" y="26.2">8</text>
<text x="265.4" y="32.6">2</text>
<text x="266.5" y="30.5">7</text>
<text x="266.5" y="34.8">6</text>
<text x="265.4" y="36.9">1</text>
<text x="12.4" y="108.4">15</text>
<text x="14.6" y="110.5">10</text>
<text x="17.2" y="112.6">5</text>
<text x="12.4" y="114.8">14</text>
<text x="15.2" y="116.9">9</text>
<text x="17.2" y="119">4</text>
<text x="12.4" y="121.2">13</text>
<text x="15.2" y="123.3">8</text>
<text x="17.2" y="125.5">3</text>
<text x="12.4" y="127.6">12</text>
<text x="15.2" y="129.7">7</text>
<text x="17.2" y="131.8">2</text>
<text x="12.4" y="134">11</text>
<text x="15.2" y="136.1">6</text>
<text x="17.8" y="138.3">1</text>
</g>
</svg>
